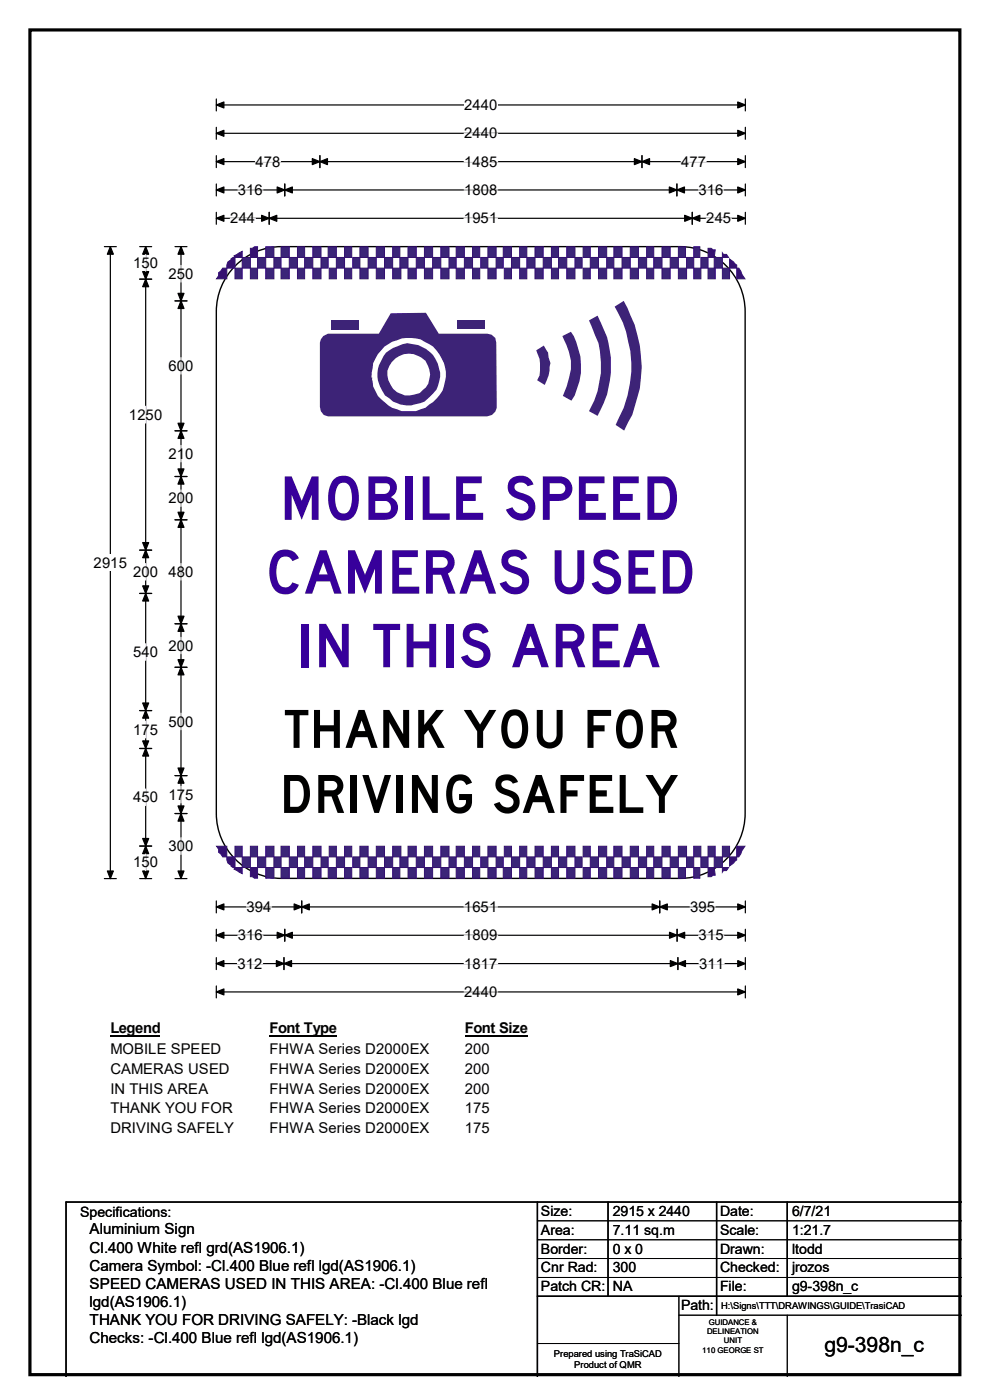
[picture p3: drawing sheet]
<svg xmlns="http://www.w3.org/2000/svg" width="210mm" height="297mm" viewBox="0 0 210 297" stroke-linecap="round" stroke-linejoin="round" font-family="sans-serif">
<path d="M6.3 6.3h197.3v285.3h-197.3z" fill="none" stroke="#000" stroke-width=".68"/>
<path d="M45.9 22.3h112.2M45.9 21v2.5M158.1 21v2.5" fill="none" stroke="#000" stroke-width=".25"/>
<path d="M45.9 22.3l1.6-.7v1.3zM156.5 21.6l1.6 .7-1.6 .6z" fill="#000" stroke="#000" stroke-width=".25"/>
<path d="M98.5 20.5h7.1v3.5h-7.1z" fill="#fff"/>
<g fill="none" stroke="#000" stroke-width=".25">
<path d="M45.9 28.3h112.2M45.9 27v2.5M45.9 33v2.6M45.9 39v2.6M45.9 34.3h112.2M60.4 39v2.6M67.9 33v2.6M136.2 33v2.6M143.6 39v2.6M158.1 27v2.5M158.1 33v2.6M158.1 39v2.6"/>
<path d="M22.1 52.3h2.6M23.4 52.3v134.1M45.9 45v2.6M45.9 40.3h112.2M45.9 46.3h112.2M57.1 45v2.6M146.9 45v2.6M158.1 45v2.6M22.1 186.4h2.6M45.9 191.1v2.6M45.9 197.1v2.6M45.9 192.4h112.2"/>
<path d="M45.9 198.4h112.2M60.4 197.1v2.6M64 191.1v2.6M140 191.1v2.6M143.6 197.1v2.6M158.1 191.1v2.6M158.1 197.1v2.6M45.9 203.2v2.5M45.9 209.2v2.5M45.9 204.4h112.2M45.9 210.4h112.2M60.2 203.2v2.5"/>
<path d="M143.8 203.2v2.5M158.1 203.2v2.5M158.1 209.2v2.5"/>
</g>
<g fill="#000" stroke="#000" stroke-width=".25">
<path d="M45.9 28.3l1.6-.7v1.3zM45.9 34.3l1.6-.6v1.2zM67.9 34.3l1.6-.6v1.2zM66.3 33.7l1.6 .6-1.6 .6zM134.6 33.7l1.6 .6-1.6 .6zM136.2 34.3l1.6-.6v1.2zM156.5 27.6l1.6 .7-1.6 .6zM156.5 33.7l1.6 .6-1.6 .6zM23.4 52.3l.6 1.6h-1.2zM45.9 40.3l1.6-.6v1.2zM45.9 46.3l1.6-.6v1.2zM57.1 46.3l1.6-.6v1.2z"/>
<path d="M55.5 45.7l1.6 .6-1.6 .6zM60.4 40.3l1.6-.6v1.2zM58.8 39.7l1.6 .6-1.6 .6zM142 39.7l1.6 .6-1.6 .6zM143.6 40.3l1.6-.6v1.2zM145.2 45.7l1.7 .6-1.7 .6zM146.9 46.3l1.6-.6v1.2zM156.5 39.7l1.6 .6-1.6 .6zM156.5 45.7l1.6 .6-1.6 .6zM22.8 184.8h1.2l-.6 1.6zM45.9 192.4l1.6-.6v1.2zM45.9 198.4l1.6-.6v1.3z"/>
<path d="M60.4 198.4l1.6-.6v1.3zM58.8 197.8l1.6 .6-1.6 .7zM64 192.4l1.6-.6v1.2zM62.4 191.8l1.6 .6-1.6 .6zM138.3 191.8l1.7 .6-1.7 .6zM140 192.4l1.6-.6v1.2zM142 197.8l1.6 .6-1.6 .7zM143.6 198.4l1.6-.6v1.3zM156.5 191.8l1.6 .6-1.6 .6zM156.5 197.8l1.6 .6-1.6 .7zM45.9 204.4l1.6-.6v1.3zM45.9 210.4l1.6-.6v1.3z"/>
<path d="M60.2 204.4l1.6-.6v1.3zM58.6 203.8l1.6 .6-1.6 .7zM142.2 203.8l1.6 .6-1.6 .7zM143.8 204.4l1.6-.6v1.3zM156.5 203.8l1.6 .6-1.6 .7zM156.5 209.8l1.6 .6-1.6 .7z"/>
</g>
<g fill="none" stroke="#fff" stroke-width=".25">
<path d="M54.2 34.3h5.3M98.5 28.3h7.1M98.5 34.3h7.1M144.5 34.3h5.3M48.9 46.3h5.3M50.5 40.3h5.3M98.4 46.3h7.1M98.5 40.3h7.1M148.2 40.3h5.3M149.8 46.3h5.4M50.5 198.4h5.3M52.3 192.4h5.3"/>
<path d="M98.4 192.4h7.1M98.5 198.4h7.1M146.4 192.4h5.3M148.2 198.4h5.3M50.4 204.4h5.3M98.5 204.4h7.1M98.5 210.4h7.1M148.3 204.4h5.3"/>
</g>
<path d="M19.9 117.6h7.1v3.5h-7.1z" fill="#fff"/>
<g fill="none" stroke="#000" stroke-width=".25">
<path d="M29.6 52.3h2.6M29.6 59.2h2.6M30.9 52.3v134.1M37.1 52.3h2.6M38.4 52.3v134.1M37.1 63.8h2.6M37.1 91.4h2.6M29.6 116.7h2.6M37.1 101.1h2.6M37.1 110.3h2.6M29.6 125.9h2.6M37.1 132.3h2.6"/>
<path d="M29.6 150.7h2.6M29.6 158.8h2.6M37.1 141.6h2.6M29.6 179.5h2.6M37.1 164.5h2.6M37.1 172.6h2.6M29.6 186.4h2.6M37.1 186.4h2.6"/>
</g>
<g fill="#000" stroke="#000" stroke-width=".25">
<path d="M30.9 52.3l.6 1.6h-1.2zM30.9 59.2l.6 1.6h-1.2zM38.4 52.3l.6 1.6h-1.2zM38.4 63.8l.6 1.6h-1.2zM38.4 91.4l.6 1.6h-1.2zM30.9 116.7l.6 1.6h-1.2zM38.4 101.1l.6 1.6h-1.2zM38.4 110.3l.6 1.6h-1.2zM30.9 125.9l.6 1.6h-1.2zM38.4 132.3l.6 1.6h-1.2zM30.9 150.7l.6 1.7h-1.2zM30.9 158.8l.6 1.6h-1.2z"/>
<path d="M38.4 141.6l.6 1.6h-1.2zM30.9 179.5l.6 1.6h-1.2zM38.4 164.5l.6 1.7h-1.2zM38.4 172.6l.6 1.6h-1.2z"/>
<path d="M30.3 57.6h1.2l-.6 1.6z" fill-rule="evenodd"/>
<path d="M37.8 62.2h1.2l-.6 1.6z" fill-rule="evenodd"/>
<path d="M37.8 89.8h1.2l-.6 1.6z" fill-rule="evenodd"/>
<path d="M30.3 115.1h1.2l-.6 1.6z" fill-rule="evenodd"/>
<path d="M37.8 99.5h1.2l-.6 1.6z" fill-rule="evenodd"/>
<path d="M37.8 108.7h1.2l-.6 1.6z" fill-rule="evenodd"/>
<path d="M30.3 124.3h1.2l-.6 1.6z" fill-rule="evenodd"/>
<path d="M37.8 130.7h1.2l-.6 1.6z" fill-rule="evenodd"/>
<path d="M30.3 149.1h1.2l-.6 1.6z" fill-rule="evenodd"/>
<path d="M30.3 157.2h1.2l-.6 1.6z" fill-rule="evenodd"/>
<path d="M37.8 140h1.2l-.6 1.6z" fill-rule="evenodd"/>
<path d="M30.3 177.9h1.2l-.6 1.6z" fill-rule="evenodd"/>
<path d="M37.8 162.9h1.2l-.6 1.6z" fill-rule="evenodd"/>
<path d="M37.8 171h1.2l-.6 1.6z" fill-rule="evenodd"/>
<path d="M30.3 184.8h1.2l-.6 1.6z" fill-rule="evenodd"/>
<path d="M37.8 184.8h1.2l-.6 1.6z" fill-rule="evenodd"/>
</g>
<g fill="none" stroke="#fff" stroke-width=".25">
<path d="M30.9 54v3.5M38.4 56.3v3.6M38.4 75.9v3.5M30.9 86.2v3.5M38.4 94.5v3.5M30.9 119.5v3.6M38.4 103.9v3.5M38.4 119.5v3.6M30.9 136.6v3.5M38.4 135.2v3.5M30.9 153v3.5M38.4 151.3v3.5"/>
<path d="M30.9 167.4v3.5M38.4 166.8v3.5M38.4 177.7v3.6M30.9 181.2v3.5"/>
</g>
<path d="M23.4 216.5h10.6v3.4h-10.6z" fill="#fff"/>
<path d="M23.4 219.7h10.6" fill="none" stroke="#000" stroke-width=".3"/>
<path d="M57.1 216.5h14.3v3.4h-14.3z" fill="#fff"/>
<path d="M57.1 219.7h14.3" fill="none" stroke="#000" stroke-width=".3"/>
<path d="M98.6 216.5h13.3v3.4h-13.3z" fill="#fff"/>
<path d="M98.6 219.7h13.3" fill="none" stroke="#000" stroke-width=".3"/>
<g fill="#fff">
<path d="M23.4 220.7h23.6v3.5h-23.6z"/>
<path d="M57.1 220.7h34v3.5h-34z"/>
<path d="M98.6 220.7h5.3v3.5h-5.3z"/>
<path d="M23.4 224.9h25.3v3.5h-25.3z"/>
<path d="M57.1 224.9h34v3.5h-34z"/>
<path d="M98.6 224.9h5.3v3.5h-5.3z"/>
<path d="M23.4 229.2h20.8v3.5h-20.8z"/>
<path d="M57.1 229.2h34v3.5h-34z"/>
<path d="M98.6 229.2h5.3v3.5h-5.3z"/>
<path d="M23.4 233.4h26v3.5h-26z"/>
<path d="M57.1 233.4h34v3.5h-34z"/>
<path d="M98.6 233.4h5.3v3.5h-5.3z"/>
<path d="M23.4 237.6h26.3v3.5h-26.3z"/>
<path d="M57.1 237.6h34v3.5h-34z"/>
<path d="M98.6 237.6h5.3v3.5h-5.3z"/>
</g>
<path d="M50.4 55.9a13.8 13.8 0 0 1 9.3-3.6h84.6a13.8 13.8 0 0 1 13.8 13.8v106.5a13.8 13.8 0 0 1-13.8 13.8h-84.6a13.8 13.8 0 0 1-13.8-13.8v-106.5a13.8 13.8 0 0 1 4.5-10.2z" fill-rule="evenodd" fill="#fff" stroke="#fff" stroke-width=".21"/>
<path d="M50.4 55.9a13.8 13.8 0 0 1 9.3-3.6h84.6a13.8 13.8 0 0 1 13.8 13.8v106.5a13.8 13.8 0 0 1-13.8 13.8h-84.6a13.8 13.8 0 0 1-13.8-13.8v-106.5a13.8 13.8 0 0 1 4.5-10.2z" fill="none" stroke="#000" stroke-width=".3"/>
<g fill="#3b2578" stroke="#340e70" stroke-width=".21">
<path d="M147.2 184h1.3v2.3h-1.3z" fill-rule="evenodd"/>
<path d="M143.9 184h1.5v2.3h-1.5z" fill-rule="evenodd"/>
<path d="M140.4 184h1.8v2.3h-1.8z" fill-rule="evenodd"/>
<path d="M137.2 184h1.5v2.3h-1.5z" fill-rule="evenodd"/>
<path d="M133.7 184h1.7v2.3h-1.7z" fill-rule="evenodd"/>
<path d="M130.2 184h1.8v2.3h-1.8z" fill-rule="evenodd"/>
<path d="M127 184h1.7v2.3h-1.7z" fill-rule="evenodd"/>
<path d="M123.7 184h1.5v2.3h-1.5z" fill-rule="evenodd"/>
<path d="M120.2 184h1.8v2.3h-1.8z" fill-rule="evenodd"/>
<path d="M117 184h1.5v2.3h-1.5z" fill-rule="evenodd"/>
<path d="M113.5 184h1.7v2.3h-1.7z" fill-rule="evenodd"/>
<path d="M110.2 184h1.6v2.3h-1.6z" fill-rule="evenodd"/>
<path d="M106.8 184h1.7v2.3h-1.7z" fill-rule="evenodd"/>
<path d="M103.5 184h1.7v2.3h-1.7z" fill-rule="evenodd"/>
<path d="M100.2 184h1.6v2.3h-1.6z" fill-rule="evenodd"/>
<path d="M96.8 184h1.7v2.3h-1.7z" fill-rule="evenodd"/>
<path d="M93.5 184h1.8v2.3h-1.8z" fill-rule="evenodd"/>
<path d="M90 184h1.8v2.3h-1.8z" fill-rule="evenodd"/>
<path d="M86.6 184h1.7v2.3h-1.7z" fill-rule="evenodd"/>
<path d="M83.3 184h1.5v2.3h-1.5z" fill-rule="evenodd"/>
<path d="M79.8 184h1.8v2.3h-1.8z" fill-rule="evenodd"/>
<path d="M76.4 184h1.7v2.3h-1.7z" fill-rule="evenodd"/>
<path d="M73.1 184h1.5v2.3h-1.5z" fill-rule="evenodd"/>
<path d="M69.6 184h1.8v2.3h-1.8z" fill-rule="evenodd"/>
<path d="M66.4 184h1.7v2.3h-1.7z" fill-rule="evenodd"/>
<path d="M63.1 184h1.5v2.3h-1.5z" fill-rule="evenodd"/>
<path d="M59.6 184h1.8v2.3h-1.8z" fill-rule="evenodd"/>
<path d="M56.4 184h1.7v2.3h-1.7z" fill-rule="evenodd"/>
<path d="M151.5 181.8h1.7v2.2h-1.7z" fill-rule="evenodd"/>
<path d="M148.7 181.8h1.5v2.2h-1.5z" fill-rule="evenodd"/>
<path d="M142.2 181.8h1.7v2.2h-1.7z" fill-rule="evenodd"/>
<path d="M138.7 181.8h1.7v2.2h-1.7z" fill-rule="evenodd"/>
<path d="M135.4 181.8h1.8v2.2h-1.8z" fill-rule="evenodd"/>
<path d="M132 181.8h1.7v2.2h-1.7z" fill-rule="evenodd"/>
<path d="M128.7 181.8h1.5v2.2h-1.5z" fill-rule="evenodd"/>
<path d="M125.2 181.8h1.8v2.2h-1.8z" fill-rule="evenodd"/>
<path d="M122 181.8h1.5v2.2h-1.5z" fill-rule="evenodd"/>
<path d="M118.5 181.8h1.7v2.2h-1.7z" fill-rule="evenodd"/>
<path d="M115.2 181.8h1.8v2.2h-1.8z" fill-rule="evenodd"/>
<path d="M111.8 181.8h1.7v2.2h-1.7z" fill-rule="evenodd"/>
<path d="M108.5 181.8h1.7v2.2h-1.7z" fill-rule="evenodd"/>
<path d="M105.2 181.8h1.6v2.2h-1.6z" fill-rule="evenodd"/>
<path d="M102 181.8h1.5v2.2h-1.5z" fill-rule="evenodd"/>
<path d="M98.5 181.8h1.7v2.2h-1.7z" fill-rule="evenodd"/>
<path d="M95.3 181.8h1.5v2.2h-1.5z" fill-rule="evenodd"/>
<path d="M91.8 181.8h1.7v2.2h-1.7z" fill-rule="evenodd"/>
<path d="M88.3 181.8h1.7v2.2h-1.7z" fill-rule="evenodd"/>
<path d="M84.8 181.8h1.8v2.2h-1.8z" fill-rule="evenodd"/>
<path d="M81.6 181.8h1.7v2.2h-1.7z" fill-rule="evenodd"/>
<path d="M78.1 181.8h1.7v2.2h-1.7z" fill-rule="evenodd"/>
<path d="M74.8 181.8h1.6v2.2h-1.6z" fill-rule="evenodd"/>
<path d="M71.4 181.8h1.7v2.2h-1.7z" fill-rule="evenodd"/>
<path d="M68.1 181.8h1.5v2.2h-1.5z" fill-rule="evenodd"/>
<path d="M64.6 181.8h1.8v2.2h-1.8z" fill-rule="evenodd"/>
<path d="M61.4 181.8h1.7v2.2h-1.7z" fill-rule="evenodd"/>
<path d="M58.1 181.8h1.5v2.2h-1.5z" fill-rule="evenodd"/>
<path d="M54.6 181.8h1.8v2.2h-1.8z" fill-rule="evenodd"/>
<path d="M51.4 181.8h1.7v2.2h-1.7z" fill-rule="evenodd"/>
<path d="M153.2 179.5h1.6v2.3h-1.6z" fill-rule="evenodd"/>
<path d="M150.2 179.5h1.5v2.3h-1.5z" fill-rule="evenodd"/>
<path d="M147.2 179.5h1.5v2.3h-1.5z" fill-rule="evenodd"/>
<path d="M143.9 179.5h1.7v2.3h-1.7z" fill-rule="evenodd"/>
<path d="M140.4 179.5h1.8v2.3h-1.8z" fill-rule="evenodd"/>
<path d="M137.2 179.5h1.5v2.3h-1.5z" fill-rule="evenodd"/>
<path d="M133.7 179.5h1.7v2.3h-1.7z" fill-rule="evenodd"/>
<path d="M130.2 179.5h1.8v2.3h-1.8z" fill-rule="evenodd"/>
<path d="M127 179.5h1.7v2.3h-1.7z" fill-rule="evenodd"/>
<path d="M123.7 179.5h1.5v2.3h-1.5z" fill-rule="evenodd"/>
<path d="M120.2 179.5h1.8v2.3h-1.8z" fill-rule="evenodd"/>
<path d="M117 179.5h1.5v2.3h-1.5z" fill-rule="evenodd"/>
<path d="M113.5 179.5h1.7v2.3h-1.7z" fill-rule="evenodd"/>
<path d="M110.2 179.5h1.6v2.3h-1.6z" fill-rule="evenodd"/>
<path d="M107 179.5h1.5v2.3h-1.5z" fill-rule="evenodd"/>
<path d="M103.5 179.5h1.7v2.3h-1.7z" fill-rule="evenodd"/>
<path d="M100.2 179.5h1.6v2.3h-1.6z" fill-rule="evenodd"/>
<path d="M96.8 179.5h1.7v2.3h-1.7z" fill-rule="evenodd"/>
<path d="M93.5 179.5h1.8v2.3h-1.8z" fill-rule="evenodd"/>
<path d="M90 179.5h1.8v2.3h-1.8z" fill-rule="evenodd"/>
<path d="M86.6 179.5h1.7v2.3h-1.7z" fill-rule="evenodd"/>
<path d="M83.3 179.5h1.7v2.3h-1.7z" fill-rule="evenodd"/>
<path d="M79.8 179.5h1.8v2.3h-1.8z" fill-rule="evenodd"/>
<path d="M76.4 179.5h1.7v2.3h-1.7z" fill-rule="evenodd"/>
<path d="M73.1 179.5h1.5v2.3h-1.5z" fill-rule="evenodd"/>
<path d="M69.8 179.5h1.6v2.3h-1.6z" fill-rule="evenodd"/>
<path d="M66.4 179.5h1.7v2.3h-1.7z" fill-rule="evenodd"/>
<path d="M63.1 179.5h1.5v2.3h-1.5z" fill-rule="evenodd"/>
<path d="M59.6 179.5h1.8v2.3h-1.8z" fill-rule="evenodd"/>
<path d="M56.4 179.5h1.7v2.3h-1.7z" fill-rule="evenodd"/>
<path d="M53.1 179.5h1.5v2.3h-1.5z" fill-rule="evenodd"/>
<path d="M49.9 179.5h1.5v2.3h-1.5z" fill-rule="evenodd"/>
<path d="M145.6 181.8h1.6v2.2h-1.6z" fill-rule="evenodd"/>
</g>
<g fill="#340e70" stroke="#340e70" stroke-width=".21">
<path d="M156.3 179.5h1.7l-1.3 2.3h-.4z" fill-rule="evenodd"/>
<path d="M154.8 181.8h1.5v.6l-1.5 1.3z" fill-rule="evenodd"/>
<path d="M153.2 184h1.3l-.4 .7h-.6l-.3 .3z" fill-rule="evenodd"/>
<path d="M150.2 184h1.3l.2 1.7h-.4l-.4 .3h-.7z" fill-rule="evenodd"/>
<path d="M53.1 184h1.5v2.3h-.6l-.5-.3h-.4z" fill-rule="evenodd"/>
<path d="M49.9 184h1.5v1.3l-1.8-.9z" fill-rule="evenodd"/>
<path d="M48.1 181.8h1.8v2.2h-.5l-.4-.3v-.3l-.7-.3z" fill-rule="evenodd"/>
<path d="M45.9 179.5h2.2v2.3h-.8l-.5-.7-.4-.3v-.6z" fill-rule="evenodd"/>
</g>
<path d="M68.6 71.3l1-.5h10.8l2.5-4.3 7.5-.1 2.7 4.4h10.2a1.87 1.87 0 0 1 2 1.9l.1 13.6a2.11 2.11 0 0 1-2 2h-33.5a1.84 1.84 0 0 1-2-2v-13.6l.2-.7z" fill-rule="evenodd" fill="#3d2377"/>
<path d="M81.6 73.5l.8-.5a11.8 11.8 0 0 1 3.8-1.3 7.2 7.2 0 0 1 4.9 1.3 8.3 8.3 0 0 1 3.5 5.9 12.6 12.6 0 0 1-.7 4 8.4 8.4 0 0 1-2.8 2.9l-.9 .7-2 .7h-3l-1-.4a6.8 6.8 0 0 1-3.3-2.1l-.7-.7-1-2-.3-2v-.5l.2 1.5-.2-1.9 .3-2.1a9.2 9.2 0 0 1 2.4-3.5z" fill-rule="evenodd" fill="#fff"/>
<path d="M81.9 74.8a9.5 9.5 0 0 1 4.5-2l1.1 .2a6.6 6.6 0 0 1 5.1 9.7 7 7 0 0 1-7.7 3.1l-1.5-.6-1.7-1.3a6.7 6.7 0 0 1-.3-8.4z" fill-rule="evenodd" fill="#3d2377"/>
<path d="M83.9 76a4.7 4.7 0 0 1 6.3 .5 4.8 4.8 0 0 1-1.2 6.9 5.2 5.2 0 0 1-4.8-.2 4.5 4.5 0 0 1-1.6-5.6l.5-.8z" fill-rule="evenodd" fill="#fff"/>
<g fill="#3d2377">
<path d="M113.8 74.3l1.6-1 .9 1.5 .1 1 .4 1.2-.2 .9a7.5 7.5 0 0 1-1 3.8l-1.6-1 .5-1a8.6 8.6 0 0 0-.7-5.4z" fill-rule="evenodd"/>
<path d="M119.3 71.3l1.8-.9a13.9 13.9 0 0 1 .1 14.6l-1.8-1 .8-2 .5-1.8a9.7 9.7 0 0 0-1-8z" fill-rule="evenodd"/>
<path d="M124.9 68l1.9-1a21.7 21.7 0 0 1 2 16.7l-2 4.5-1.9-1a20.7 20.7 0 0 0 2.1-14.4z" fill-rule="evenodd"/>
<path d="M130.4 65l1.9-1.2a28.8 28.8 0 0 1 3.4 18.6l-1.6 5.6-1.7 3.4-1.8-1.3a25.2 25.2 0 0 0 2.2-19.7l-.7-2z" fill-rule="evenodd"/>
<path d="M70.2 68h5.8v1.9h-5.8z" fill-rule="evenodd"/>
<path d="M97 68h5.9v1.7h-5.9z" fill-rule="evenodd"/>
</g>
<g fill="#3b2578" stroke="#340e70" stroke-width=".21">
<path d="M147.2 52.4h1.3v2.2h-1.3z" fill-rule="evenodd"/>
<path d="M143.9 52.4h1.5v2.2h-1.5z" fill-rule="evenodd"/>
<path d="M140.4 52.4h1.8v2.2h-1.8z" fill-rule="evenodd"/>
<path d="M137.2 52.4h1.5v2.2h-1.5z" fill-rule="evenodd"/>
<path d="M133.7 52.4h1.7v2.2h-1.7z" fill-rule="evenodd"/>
<path d="M130.2 52.4h1.8v2.2h-1.8z" fill-rule="evenodd"/>
<path d="M127 52.4h1.7v2.2h-1.7z" fill-rule="evenodd"/>
<path d="M123.7 52.4h1.5v2.2h-1.5z" fill-rule="evenodd"/>
<path d="M120.2 52.4h1.8v2.2h-1.8z" fill-rule="evenodd"/>
<path d="M117 52.4h1.5v2.2h-1.5z" fill-rule="evenodd"/>
<path d="M113.5 52.4h1.7v2.2h-1.7z" fill-rule="evenodd"/>
<path d="M110.2 52.4h1.6v2.2h-1.6z" fill-rule="evenodd"/>
<path d="M106.8 52.4h1.7v2.2h-1.7z" fill-rule="evenodd"/>
<path d="M103.5 52.4h1.7v2.2h-1.7z" fill-rule="evenodd"/>
<path d="M100.2 52.4h1.6v2.2h-1.6z" fill-rule="evenodd"/>
<path d="M96.8 52.4h1.7v2.2h-1.7z" fill-rule="evenodd"/>
<path d="M93.5 52.4h1.8v2.2h-1.8z" fill-rule="evenodd"/>
<path d="M90 52.4h1.8v2.2h-1.8z" fill-rule="evenodd"/>
<path d="M86.6 52.4h1.7v2.2h-1.7z" fill-rule="evenodd"/>
<path d="M83.3 52.4h1.5v2.2h-1.5z" fill-rule="evenodd"/>
<path d="M79.8 52.4h1.8v2.2h-1.8z" fill-rule="evenodd"/>
<path d="M76.4 52.4h1.7v2.2h-1.7z" fill-rule="evenodd"/>
<path d="M73.1 52.4h1.5v2.2h-1.5z" fill-rule="evenodd"/>
<path d="M69.6 52.4h1.8v2.2h-1.8z" fill-rule="evenodd"/>
<path d="M66.4 52.4h1.7v2.2h-1.7z" fill-rule="evenodd"/>
<path d="M63.1 52.4h1.5v2.2h-1.5z" fill-rule="evenodd"/>
<path d="M59.6 52.4h1.8v2.2h-1.8z" fill-rule="evenodd"/>
<path d="M56.4 52.4h1.7v2.2h-1.7z" fill-rule="evenodd"/>
<path d="M151.5 54.6h1.7v2.3h-1.7z" fill-rule="evenodd"/>
<path d="M148.7 54.6h1.5v2.3h-1.5z" fill-rule="evenodd"/>
<path d="M142.2 54.6h1.7v2.3h-1.7z" fill-rule="evenodd"/>
<path d="M138.7 54.6h1.7v2.3h-1.7z" fill-rule="evenodd"/>
<path d="M135.4 54.6h1.8v2.3h-1.8z" fill-rule="evenodd"/>
<path d="M132 54.6h1.7v2.3h-1.7z" fill-rule="evenodd"/>
<path d="M128.7 54.6h1.5v2.3h-1.5z" fill-rule="evenodd"/>
<path d="M125.2 54.6h1.8v2.3h-1.8z" fill-rule="evenodd"/>
<path d="M122 54.6h1.5v2.3h-1.5z" fill-rule="evenodd"/>
<path d="M118.5 54.6h1.7v2.3h-1.7z" fill-rule="evenodd"/>
<path d="M115.2 54.6h1.8v2.3h-1.8z" fill-rule="evenodd"/>
<path d="M111.8 54.6h1.7v2.3h-1.7z" fill-rule="evenodd"/>
<path d="M108.5 54.6h1.7v2.3h-1.7z" fill-rule="evenodd"/>
<path d="M105.2 54.6h1.6v2.3h-1.6z" fill-rule="evenodd"/>
<path d="M102 54.6h1.5v2.3h-1.5z" fill-rule="evenodd"/>
<path d="M98.5 54.6h1.7v2.3h-1.7z" fill-rule="evenodd"/>
<path d="M95.3 54.6h1.5v2.3h-1.5z" fill-rule="evenodd"/>
<path d="M91.8 54.6h1.7v2.3h-1.7z" fill-rule="evenodd"/>
<path d="M88.3 54.6h1.7v2.3h-1.7z" fill-rule="evenodd"/>
<path d="M84.8 54.6h1.8v2.3h-1.8z" fill-rule="evenodd"/>
<path d="M81.6 54.6h1.7v2.3h-1.7z" fill-rule="evenodd"/>
<path d="M78.1 54.6h1.7v2.3h-1.7z" fill-rule="evenodd"/>
<path d="M74.8 54.6h1.6v2.3h-1.6z" fill-rule="evenodd"/>
<path d="M71.4 54.6h1.7v2.3h-1.7z" fill-rule="evenodd"/>
<path d="M68.1 54.6h1.5v2.3h-1.5z" fill-rule="evenodd"/>
<path d="M64.6 54.6h1.8v2.3h-1.8z" fill-rule="evenodd"/>
<path d="M61.4 54.6h1.7v2.3h-1.7z" fill-rule="evenodd"/>
<path d="M58.1 54.6h1.5v2.3h-1.5z" fill-rule="evenodd"/>
<path d="M54.6 54.6h1.8v2.3h-1.8z" fill-rule="evenodd"/>
<path d="M51.4 54.6h1.7v2.3h-1.7z" fill-rule="evenodd"/>
<path d="M153.2 56.9h1.6v2.3h-1.6z" fill-rule="evenodd"/>
<path d="M150.2 56.9h1.5v2.3h-1.5z" fill-rule="evenodd"/>
<path d="M147.2 56.9h1.5v2.3h-1.5z" fill-rule="evenodd"/>
<path d="M143.9 56.9h1.7v2.3h-1.7z" fill-rule="evenodd"/>
<path d="M140.4 56.9h1.8v2.3h-1.8z" fill-rule="evenodd"/>
<path d="M137.2 56.9h1.5v2.3h-1.5z" fill-rule="evenodd"/>
<path d="M133.7 56.9h1.7v2.3h-1.7z" fill-rule="evenodd"/>
<path d="M130.2 56.9h1.8v2.3h-1.8z" fill-rule="evenodd"/>
<path d="M127 56.9h1.7v2.3h-1.7z" fill-rule="evenodd"/>
<path d="M123.7 56.9h1.5v2.3h-1.5z" fill-rule="evenodd"/>
<path d="M120.2 56.9h1.8v2.3h-1.8z" fill-rule="evenodd"/>
<path d="M117 56.9h1.5v2.3h-1.5z" fill-rule="evenodd"/>
<path d="M113.5 56.9h1.7v2.3h-1.7z" fill-rule="evenodd"/>
<path d="M110.2 56.9h1.6v2.3h-1.6z" fill-rule="evenodd"/>
<path d="M107 56.9h1.5v2.3h-1.5z" fill-rule="evenodd"/>
<path d="M103.5 56.9h1.7v2.3h-1.7z" fill-rule="evenodd"/>
<path d="M100.2 56.9h1.6v2.3h-1.6z" fill-rule="evenodd"/>
<path d="M96.8 56.9h1.7v2.3h-1.7z" fill-rule="evenodd"/>
<path d="M93.5 56.9h1.8v2.3h-1.8z" fill-rule="evenodd"/>
<path d="M90 56.9h1.8v2.3h-1.8z" fill-rule="evenodd"/>
<path d="M86.6 56.9h1.7v2.3h-1.7z" fill-rule="evenodd"/>
<path d="M83.3 56.9h1.7v2.3h-1.7z" fill-rule="evenodd"/>
<path d="M79.8 56.9h1.8v2.3h-1.8z" fill-rule="evenodd"/>
<path d="M76.4 56.9h1.7v2.3h-1.7z" fill-rule="evenodd"/>
<path d="M73.1 56.9h1.5v2.3h-1.5z" fill-rule="evenodd"/>
<path d="M69.8 56.9h1.6v2.3h-1.6z" fill-rule="evenodd"/>
<path d="M66.4 56.9h1.7v2.3h-1.7z" fill-rule="evenodd"/>
<path d="M63.1 56.9h1.5v2.3h-1.5z" fill-rule="evenodd"/>
<path d="M59.6 56.9h1.8v2.3h-1.8z" fill-rule="evenodd"/>
<path d="M56.4 56.9h1.7v2.3h-1.7z" fill-rule="evenodd"/>
<path d="M53.1 56.9h1.5v2.3h-1.5z" fill-rule="evenodd"/>
<path d="M49.9 56.9h1.5v2.3h-1.5z" fill-rule="evenodd"/>
<path d="M145.6 54.6h1.6v2.3h-1.6z" fill-rule="evenodd"/>
</g>
<g fill="#340e70" stroke="#340e70" stroke-width=".21">
<path d="M156.3 56.9h.4l1.3 2.3h-1.7z" fill-rule="evenodd"/>
<path d="M154.8 54.9l1.5 1.3v.7h-1.5z" fill-rule="evenodd"/>
<path d="M153.2 53.7l.3 .3h.6l.4 .6h-1.3z" fill-rule="evenodd"/>
<path d="M150.2 52.7h.7l.4 .3h.4l-.2 1.6h-1.3z" fill-rule="evenodd"/>
<path d="M53.1 52.7h.4l.5-.3h.6v2.2h-1.5z" fill-rule="evenodd"/>
<path d="M49.6 54.3l1.8-1v1.3h-1.5z" fill-rule="evenodd"/>
<path d="M48.3 55.6l.7-.3v-.4l.4-.3h.5v2.3h-1.8v-.7z" fill-rule="evenodd"/>
<path d="M47.2 56.9h.9v2.3h-2.2l.5-.7v-.6l.4-.4z" fill-rule="evenodd"/>
</g>
<path d="M114 255v37M129 255v20M152 255v24M167 255v20M204 255h-190v37M114 275h90" fill="none" stroke="#000" stroke-width=".3"/>
<path d="M114 259h90M114 263h90M114 267h90M114 271h90M144 279h60M144 275v17M167 279v13M114 285h30" fill="none" stroke="#000" stroke-width=".21"/>
<g font-size="12.8" fill="#37009b">
<text x="59.3" y="110.3">MOBILE SPEED</text>
<text x="56.2" y="125.9">CAMERAS USED</text>
<text x="62.9" y="141.6">IN THIS AREA</text>
</g>
<g font-size="11.2">
<text x="60.2" y="158.7">THANK YOU FOR</text>
<text x="59.3" y="172.5">DRIVING SAFELY</text>
</g>
<text font-size="4.5" x="174.9" y="286.9">g9-398n_c</text>
<g font-size="3.2">
<text x="19" y="261.9">Aluminium Sign</text>
<text x="19" y="265.7">Cl.400 White refl grd(AS1906.1)</text>
<text x="19" y="269.6">Camera Symbol: -Cl.400 Blue refl lgd(AS1906.1)</text>
<text x="19" y="273.4">SPEED CAMERAS USED IN THIS AREA: -Cl.400 Blue refl</text>
<text x="19" y="277.3">lgd(AS1906.1)</text>
<text x="19" y="281.1">THANK YOU FOR DRIVING SAFELY: -Black lgd</text>
<text x="19" y="285">Checks: -Cl.400 Blue refl lgd(AS1906.1)</text>
</g>
<g font-size="3.1">
<text x="98.5" y="23.3">2440</text>
<text x="98.5" y="29.3">2440</text>
<text x="54.2" y="35.3">478</text>
<text x="98.5" y="35.3">1485</text>
<text x="144.5" y="35.3">477</text>
<text x="50.5" y="41.4">316</text>
<text x="98.5" y="41.4">1808</text>
<text x="148.2" y="41.4">316</text>
<text x="48.9" y="47.4">244</text>
<text x="98.4" y="47.4">1951</text>
<text x="149.8" y="47.4">245</text>
<text x="28.2" y="56.9">150</text>
<text x="35.7" y="59.1">250</text>
<text x="35.7" y="78.7">600</text>
<text x="27.3" y="89">1250</text>
<text x="35.7" y="97.3">210</text>
<text x="35.7" y="106.8">200</text>
<text x="19.9" y="120.4">2915</text>
<text x="28.2" y="122.4">200</text>
<text x="35.7" y="122.4">480</text>
<text x="28.2" y="139.4">540</text>
<text x="35.7" y="138">200</text>
<text x="28.2" y="155.8">175</text>
<text x="35.7" y="154.1">500</text>
<text x="28.2" y="170.2">450</text>
<text x="35.7" y="169.6">175</text>
<text x="28.2" y="184">150</text>
<text x="35.7" y="180.6">300</text>
<text x="52.3" y="193.5">394</text>
<text x="98.4" y="193.5">1651</text>
<text x="146.4" y="193.5">395</text>
<text x="50.5" y="199.5">316</text>
<text x="98.5" y="199.5">1809</text>
<text x="148.2" y="199.5">315</text>
<text x="50.4" y="205.5">312</text>
<text x="98.5" y="205.5">1817</text>
<text x="148.3" y="205.5">311</text>
<text x="98.5" y="211.5">2440</text>
<text x="23.4" y="219.2">Legend</text>
<text x="57.1" y="219.2">Font Type</text>
<text x="98.6" y="219.2">Font Size</text>
<text x="23.4" y="223.5">MOBILE SPEED</text>
<text x="23.4" y="227.8">CAMERAS USED</text>
<text x="57.1" y="223.5">FHWA Series D2000EX</text>
<text x="57.1" y="227.8">FHWA Series D2000EX</text>
<text x="98.6" y="223.5">200</text>
<text x="98.6" y="227.8">200</text>
<text x="23.4" y="232">IN THIS AREA</text>
<text x="57.1" y="232">FHWA Series D2000EX</text>
<text x="98.6" y="232">200</text>
<text x="23.4" y="236.2">THANK YOU FOR</text>
<text x="57.1" y="236.2">FHWA Series D2000EX</text>
<text x="98.6" y="236.2">175</text>
<text x="23.4" y="240.5">DRIVING SAFELY</text>
<text x="57.1" y="240.5">FHWA Series D2000EX</text>
<text x="98.6" y="240.5">175</text>
</g>
<g font-size="3">
<text x="114.8" y="258">Size:</text>
<text x="130" y="258">2915 x 2440</text>
<text x="152.7" y="258">Date:</text>
<text x="168" y="258">6/7/21</text>
<text x="17" y="258.2">Specifications:</text>
<text x="114.8" y="262">Area:</text>
<text x="130" y="262">7.11 sq.m</text>
<text x="152.7" y="262">Scale:</text>
<text x="168" y="262">1:21.7</text>
<text x="114.8" y="266">Border:</text>
<text x="114.8" y="270">Cnr Rad:</text>
<text x="130" y="266">0 x 0</text>
<text x="130" y="270">300</text>
<text x="152.7" y="266">Drawn:</text>
<text x="152.7" y="270">Checked:</text>
<text x="168" y="266">ltodd</text>
<text x="168" y="270">jrozos</text>
<text x="114.8" y="274">Patch CR:</text>
<text x="130" y="274">NA</text>
<text x="152.7" y="274">File:</text>
<text x="168" y="274">g9-398n_c</text>
<text x="144.5" y="278">Path:</text>
</g>
<g font-size="2">
<text x="153" y="277.7">H:\Signs\TTT\DRAWINGS\GUIDE\TrasiCAD</text>
<text x="117.5" y="287.8">Prepared using TraSiCAD</text>
<text x="121.8" y="290.2">Product of QMR</text>
</g>
<g font-size="1.7">
<text x="150.4" y="281">GUIDANCE &amp;</text>
<text x="149" y="287">110 GEORGE ST</text>
<text x="150" y="283">DELINEATION</text>
<text x="153.6" y="285">UNIT</text>
</g>
</svg>
